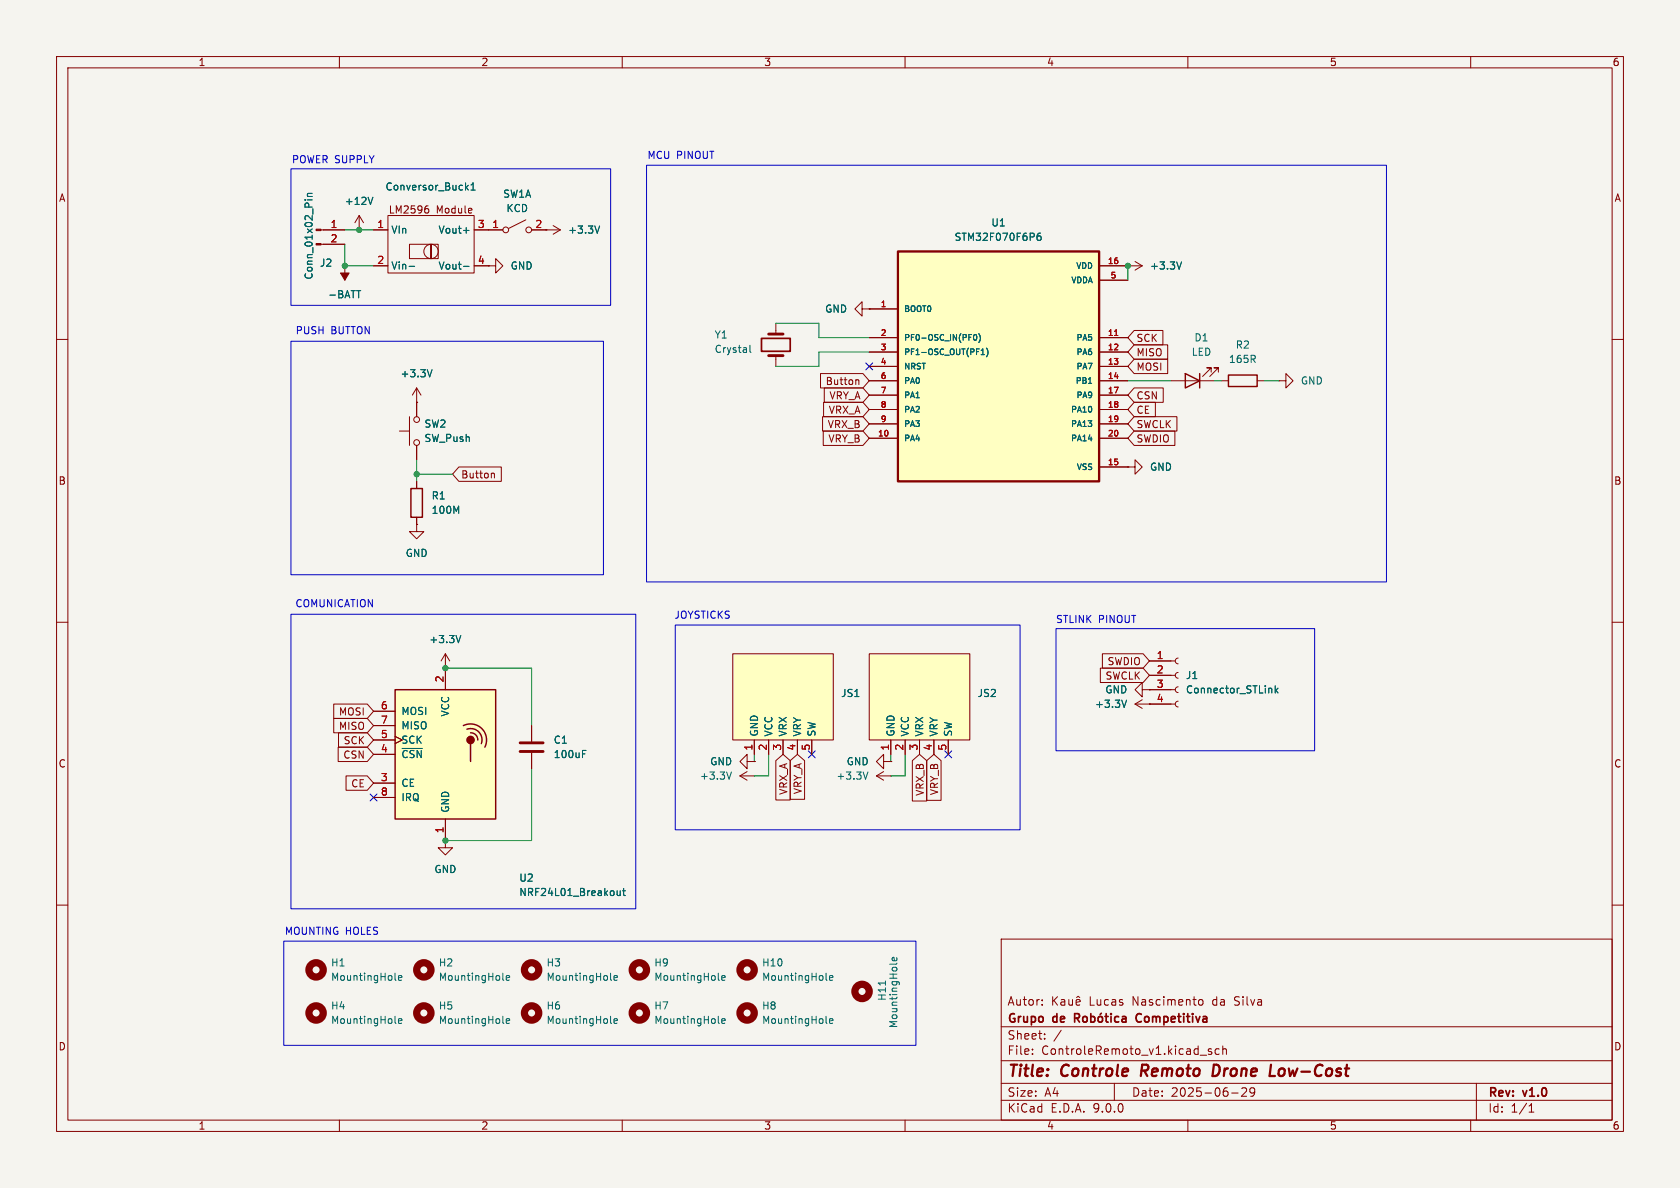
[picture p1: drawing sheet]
<svg xmlns="http://www.w3.org/2000/svg" width="297mm" height="210mm" viewBox="0 0 297 210" stroke-linecap="round" stroke-linejoin="round" font-family="sans-serif">
<path d="M0 0h297v210h-297z" fill="#f5f4ef" stroke="#f5f4ef" stroke-width=".18"/>
<g fill="none" stroke="#840000" stroke-width=".18">
<path d="M10 10h277v190h-277zM12 12h273v186h-273zM60 10v2M110 10v2M160 10v2M210 10v2M260 10v2M63.5 38.1l-.8 1.3M63.5 38.1l.8 1.3M63.5 38.1v2.5M68.6 38.1h15.2v10.2h-15.2zM75.7 36.4l-.4 .1a.86 .86 0 0 0 0 1.2l.4-.2 .1-.4-.2-.2h-.4l-.1 .2"/>
<path d="M82.9 37.6h.5M82.9 36.9l.3-.1 .2 .3-.6 .1M93 38.9l-3.1 1.5M97.8 39.9l1.3 .7M56.7 40.6h4.3M56.7 43.2h4.3M61 47h.1M61 47v2.5M63.5 40.6h.1M66 40.6h2.6M66 47h2.6M72.4 43.2h5.1v2.5h-5.1z"/>
<path d="M76.2 43.2v2.5zM83.8 40.6h5.1M83.8 47h2.6M86.4 47h1.2v-1.3l1.3 1.3-1.3 1.3v-1.3M86.4 47h.1M94 40.6h5.1M96.5 40.6h.1M99.1 40.6l-1.3 .8M137.2 57.2v1.9M10 60h2M70.6 76.2h1.8M72.4 73.7v5"/>
<path d="M73.7 71.1h.1M73.7 68.6l-.8 1.3M73.7 68.6l.7 1.3M73.7 68.6v5.1M73.7 78.7v2.6M137.2 62.9v1.9M285 60h2M10 110h2M285 110h2M156.2 134.6v-1.2l-1.3 1.2 1.3 1.3v-1.3h1.3M157.5 134.6h.1M200.7 124.5l1.2 .7"/>
<path d="M200.7 124.5h2.5M201.9 123.7l-1.2 .8M203.2 124.5h.1M10 160h2M177 166h108v32h-108zM184.2 177.6v.1M184.2 176.8v.1M186.1 176.2v1.5M186.3 176.8l.7 .9M187 176.2l-.9 .9M187.6 176.8h.6v.9M188.2 177.1h-.5a.29 .29 0 0 0-.2 .3 .29 .29 0 0 0 .2 .3l.5-.1"/>
<path d="M189 176.7v.9l.4 .1 .2-.1M189.6 176.7v1M190.2 177.2l.8-.1-.1-.3-.4-.1-.3 .2 .1 .7h.6M190.3 176.3l.3-.2 .3 .2M212 176.8l.4-.1 .3 .3v.4l-.2 .2-.3 .1-.2-.1M285 160h2M60 198v2M110 198v2M160 198v2M177 194.5h108M177 191.5h108M177 187.5h108"/>
<path d="M177 181.5h108M182.5 186.3v.1M182.5 185.5v.1M184.7 183.6v.1M184.7 182.8v.1M187.6 182.1l-1.3 2M197 191.5v3M210 198v2M212.2 186.5h1.1M214.2 185.5l-.4-.1-.2 .2 .1 .2 .5 .2v.3h-.6M215.5 185.5l-.4-.1-.3 .3v.4l.2 .2h.5M216.2 185.5l.2-.1 .3 .1 .1 .9"/>
<path d="M216.2 184.9v1.5M217.7 193.2h1.2M219.5 192.4l.6-.1 .2 .1 .1 .3-.9 1.1h.9M221.8 192.9l-.3 .3h-.3l-.2-.3 .1-.5 .4-.1 .2 .1a.99 .99 0 0 1-.3 1.4h-.3M260 198v2M261 191.5v6.5M270.3 196.6h.9M270.3 195.5l.4-.4v1.5"/>
<circle cx="76.2" cy="44.4" r="1.27"/>
<circle cx="89.4" cy="40.6" r=".51"/>
<circle cx="93.5" cy="40.6" r=".51"/>
<circle cx="73.7" cy="74.2" r=".51"/>
<circle cx="73.7" cy="78.2" r=".51"/>
</g>
<path d="M201.9 188.2l-.2 2M215.3 188.3l-.7-.1-.3 2h.5l.5-.3M224.4 190.2h1M226.2 189.1l-.2 .7 .2 .3" fill="none" stroke="#840000" stroke-width=".4"/>
<g fill="none" stroke="#840000" stroke-width=".3">
<path d="M134.6 59.8h5.1v2.3h-5.1zM190 180l.7-.1 .1-.2v-.4l-.2-.1h-.6v1.5M190.3 180l.5 .7M191.6 179.8l.3-.1 .3 .3v.4l-.3 .3-.3-.1-.2-.2v-.4zM192.8 179.8l.5-.1 .3 .3v.4l-.2 .2h-.6M192.8 179.2v1.5M194.2 179.8l.2-.1 .4 .1 .1 .6-.1 .2-.4 .1-.2-.2zM194.7 179.1l-.2 .2M195.3 179.7h.6M195.6 179.2v1.3l.3 .2M196.4 179.2v.1M196.4 179.7v1"/>
<path d="M197.8 179.8l-.5-.1-.2 .3v.4l.1 .2h.6M198.4 179.8h.6l.1 .9M201.7 179.3a.74 .74 0 0 0-.9 .5 .74 .74 0 0 0 .5 .9l.4-.1M199.1 180l-.5 .1a.29 .29 0 0 0-.3 .3 .29 .29 0 0 0 .3 .3l.5-.1"/>
</g>
<g fill="none" stroke="#006464" stroke-width=".18">
<path d="M53.9 35.3h.1M54.3 35.3h.9M54.3 34.7h.9M55.2 34.2h-.8l-.1 .3 .2 .2M65.9 34.9l-.4 1.2M82.4 33.1l.4 .5M82.8 32.8l-.5 .4M83.3 33.6h.7M83.3 32.7l.3-.4v1.3M106 39.9l-.4 1.3M63 51.4h.8M72.3 47.1h1"/>
<path d="M81.9 47.1h1M81.9 40.7h1M76.4 65.3l-.4 1.3M132.6 61v1.1l.2 .2M199.2 123.8l-.5 1.2M127 180.7l.2 .2M127.6 180.5l.6-.1-.1-.3h-.3l-.2 .2 .1 .6h.4"/>
</g>
<g fill="#840000" stroke="#840000" stroke-width=".18">
<path d="M60.2 48.3h1.5l-.7 1.2z"/>
<path d="M55.9 40.5h.8v.3h-.8z"/>
<path d="M55.9 43.1h.8v.2h-.8z"/>
</g>
<circle cx="113" cy="179.1" r="1.27" fill="none" stroke="#840000" stroke-width="1.3"/>
<path d="M135.9 59.1h2.5M135.9 62.9h2.5" fill="none" stroke="#840000" stroke-width=".51"/>
<path d="M69.8 121.9h17.8v22.9h-17.8z" fill="#ffffc2"/>
<path d="M209.5 66l2.6 1.3-2.6 1.3zM212.1 66v2.6M217.2 66.3h5v2h-5zM72.6 86.4h2.1v5h-2.1zM69.8 121.9h17.8v22.9h-17.8zM81.9 128.3a2.84 2.84 0 0 1 3.3 .5 2.84 2.84 0 0 1 .5 3.3M82.5 128.9a1.99 1.99 0 0 1 2.1 .5 1.99 1.99 0 0 1 .5 2M83.2 129.5a1.23 1.23 0 0 1 1.3 1.3M83.2 131.4v3.2" fill="none" stroke="#840000" stroke-width=".25"/>
<circle cx="83.2" cy="130.8" r=".63" fill="#840000" stroke="#840000" stroke-width=".25"/>
<g fill="none" stroke="#840000" stroke-width=".18">
<path d="M152.4 54.6v-1.3l-1.3 1.3 1.3 1.3v-1.3h1.3M153.7 54.6h.1M199.4 47h.1M199.4 47h2.5M200.7 46.2l1.2 .8M201.9 47l-1.2 .8M207 67.3h7.6M214.1 65.8v-.8h-.7h.7l-1.5 1.5M215.4 65.8v-.8h-.8h.8l-1.5 1.5M215.9 67.3h1.3M222.2 67.3h1.3M226.1 67.3h1.2v-1.3l1.3 1.3-1.3 1.3v-1.3"/>
<path d="M226.1 67.3h.1M73.7 92.7v1.3h1.2l-1.2 1.3-1.3-1.3h1.3M73.7 92.7h.1M73.7 85.1v1.3M73.7 91.4v1.3M199.4 82.6h1.3v-1.3l1.2 1.3-1.2 1.2v-1.2M199.4 82.6h.1M78.7 118.1v3.8M203.2 116.8h4.6M203.2 119.4h4.6M208.3 116.3l-.4 .2-.1 .3 .1 .4 .4 .1M208.3 118.9l-.4 .1-.1 .4 .1 .3 .4 .2"/>
<path d="M66 125.7h3.8M66 128.3h3.8M66 130.8h3.8M66 133.4h3.8M66 138.4h3.8M69.8 130.2l1.3 .6-1.3 .6M94 128.3v2.8M94 133.1v2.8M203.2 121.9h4.6M203.2 124.5h4.6M208.3 121.4l-.4 .2-.1 .3 .1 .4 .4 .1M208.3 124l-.4 .1-.1 .4 .1 .3 .4 .2"/>
<path d="M66 141h3.8M78.7 144.8v3.8"/>
</g>
<g fill="none" stroke="#006464" stroke-width=".18">
<path d="M208.9 46.3l-.4 1.3M71.1 132.3h3.5M103 133.3h.4M103 132.7h.6M224.8 121.7v.8M225.4 121.2v1.3M225.6 122l.3 .5M225.9 121.7l-.5 .4M109.1 157.5l.1 .8h.3l.1-.1M109.6 157.5v.8M110.1 157.5h.5M110.3 157v1.1l.3 .2"/>
<path d="M69.8 173.1l.2 .2M70.4 172.9l.6-.1v-.3h-.4l-.2 .1 .1 .6h.5M88.9 173.1l.2 .2M89.5 172.9l.6-.1-.1-.3h-.3l-.2 .1 .1 .6h.4M107.9 173.1l.2 .2M108.5 172.9l.6-.1v-.3h-.4l-.2 .1 .1 .6h.5M127 173.1l.2 .2M127.6 172.9l.6-.1-.1-.3h-.3l-.2 .1 .1 .6h.4M69.8 180.7l.2 .2M70.4 180.5l.6-.1v-.3h-.4l-.2 .2 .1 .6h.5M88.9 180.7l.2 .2M89.5 180.5l.6-.1-.1-.3h-.3l-.2 .2 .1 .6h.4"/>
<path d="M107.9 180.7l.2 .2M108.5 180.5l.6-.1v-.3h-.4l-.2 .2 .1 .6h.5M146 180.7l.2 .2M146.6 180.5l.6-.1v-.3h-.4l-.2 .2 .1 .6h.5"/>
</g>
<g fill="none" stroke="#840000" stroke-width="1.3">
<circle cx="55.9" cy="179.1" r="1.27"/>
<circle cx="55.9" cy="171.4" r="1.27"/>
<circle cx="74.9" cy="179.1" r="1.27"/>
<circle cx="74.9" cy="171.4" r="1.27"/>
<circle cx="94" cy="171.4" r="1.27"/>
<circle cx="94" cy="179.1" r="1.27"/>
<circle cx="113" cy="171.4" r="1.27"/>
<circle cx="132.1" cy="179.1" r="1.27"/>
</g>
<path d="M91.9 131.3h4.1M91.9 132.8h4.1" fill="none" stroke="#840000" stroke-width=".51"/>
<path d="M158.7 44.5h35.6v40.6h-35.6z" fill="#ffffc2"/>
<path d="M158.7 44.5h35.6v40.6h-35.6z" fill="none" stroke="#840000" stroke-width=".41"/>
<g fill="none" stroke="#840000" stroke-width=".18">
<path d="M153.7 54.6h5M153.7 59.7h5M194.3 59.7h5.1M194.3 47h5.1M194.3 49.5h5.1M153.7 62.2h5M153.7 64.8h5M153.7 67.3h5M153.7 69.9h5M153.7 72.4h5M153.7 74.9h5M153.7 77.5h5"/>
<path d="M194.3 62.2h5.1M194.3 64.8h5.1M194.3 67.3h5.1M194.3 69.9h5.1M194.3 72.4h5.1M194.3 74.9h5.1M194.3 77.5h5.1M194.3 82.6h5.1M78.7 118.1h.1M78.7 115.6l-.7 1.2M78.7 115.6l.8 1.2M78.7 115.6v2.5"/>
<path d="M130.8 137.2l1.3 .7M130.8 137.2h2.5M132.1 134.6v-1.2l-1.3 1.2 1.3 1.3v-1.3h1.2M132.1 136.4l-1.3 .8M133.3 134.6h.1M133.3 137.2h.1"/>
</g>
<path d="M172.2 59.2l.1-.1a.54 .54 0 0 1 .4 .5 .54 .54 0 0 1-.4 .6l-.2-.4zM173 59a1.17 1.17 0 0 1 0 1.5M183.9 41.2l-.3 .1a.86 .86 0 0 0 0 1.2l.4-.1 .1-.5-.3-.2-.3 .1-.2 .1M173.5 62.7h.5M173.6 61.9l.2-.2v1M174.4 61.5a1.17 1.17 0 0 1 0 1.6M192.4 67.8h.6M81.5 112.3l-.5 1.3M129.3 136.5l-.4 1.2M146 173.1l.2 .2M146.6 172.9l.6-.1v-.3h-.4l-.2 .1 .1 .6h.5" fill="none" stroke="#006464" stroke-width=".18"/>
<path d="M197 59.3h.6" fill="none" stroke="#a90000" stroke-width=".18"/>
<circle cx="132.1" cy="171.4" r="1.27" fill="none" stroke="#840000" stroke-width="1.3"/>
<path d="M129.5 115.6h17.8v15.2h-17.8z" fill="#ffffc2"/>
<g fill="none" stroke="#840000" stroke-width=".18">
<path d="M129.5 115.6h17.8v15.2h-17.8zM133.3 130.8v2.6M135.9 130.8v2.6M138.4 130.8v2.6M141 130.8v2.6M143.5 130.8v2.6M154.9 137.2l1.3 .7M154.9 137.2h2.6M156.2 136.4l-1.3 .8M157.5 137.2h.1M201.9 121.9v-1.2l-1.2 1.2 1.2 1.3v-1.3h1.3M203.2 121.9h.1"/>
<path d="M78.7 148.6v1.3h1.3l-1.3 1.2-1.2-1.2h1.2M78.7 148.6h.1"/>
</g>
<path d="M153.4 136.5l-.4 1.2M156.5 173.4v.7M158.5 169.3l.1 .4-.2 .1h-.6v-.5l.2-.1 .1 .6M158.6 170.3l-.2 .1" fill="none" stroke="#006464" stroke-width=".18"/>
<circle cx="152.4" cy="175.3" r="1.27" fill="none" stroke="#840000" stroke-width="1.3"/>
<path d="M153.7 115.6h17.7v15.2h-17.7z" fill="#ffffc2"/>
<g fill="none" stroke="#840000" stroke-width=".18">
<path d="M57.1 40.6h3.9M57.1 43.2h3.9M61 47h.1M63.5 40.6h.1M66 40.6h2.6M66 47h2.6M83.8 40.6h5.1M83.8 47h2.6M86.4 47h.1M94 40.6h2.5M96.5 40.6h.1M153.7 54.6h.1"/>
<path d="M153.7 54.6h5M153.7 59.7h5M194.3 47h5.1M194.3 59.7h5.1M194.3 49.5h5.1M199.4 47h.1M200.5 58.4h5.1v2.6h-5.1l-1.1-1.3zM73.7 71.1h.1M73.7 71.1v2.6M73.7 78.7v2.6M145.1 66h7.5l1.1 1.3-1.1 1.3h-7.5zM145.4 73.7h7.2l1.1 1.2-1.1 1.3h-7.2z"/>
<path d="M145.5 76.2h7.1l1.1 1.3-1.1 1.2h-7.1zM145.6 71.1h7l1.1 1.3-1.1 1.3h-7zM145.7 68.6h6.9l1.1 1.3-1.1 1.2h-6.9zM151.5 67.1l.3 .2v.7M153.7 62.2h5M153.7 64.8h5M153.7 67.3h5M153.7 69.9h5M153.7 72.4h5M153.7 74.9h5M153.7 77.5h5M194.3 62.2h5.1"/>
<path d="M194.3 64.8h5.1M194.3 67.3h5.1M194.3 69.9h5.1M194.3 72.4h5.1M194.3 74.9h5.1M194.3 77.5h5.1M200.5 63.5h5.9v2.5h-5.9l-1.1-1.2zM200.5 71.1h3.8v2.6h-3.8l-1.1-1.3zM200.5 61h5.9v2.5h-5.9l-1.1-1.3zM200.5 73.7h7.6v2.5h-7.6l-1.1-1.3zM200.5 76.2h7.2v2.5h-7.2l-1.1-1.2zM200.5 68.6h5.1v2.5h-5.1l-1.1-1.2z"/>
<path d="M73.7 92.7h.1M73.7 85.1v1.3M73.7 91.4v1.3M81.1 82.5h7.5v2.6h-7.5l-1.1-1.3zM87 83.6l.4 .2v.7M194.3 82.6h5.1M199.4 82.6h.1M78.7 118.1h.1M78.7 118.1v3.8M153.7 115.6h17.7v15.2h-17.7zM194.5 118.1h7.6l1.1 1.3-1.1 1.3h-7.6zM194.9 115.6h7.2l1.1 1.2-1.1 1.3h-7.2z"/>
<path d="M203.2 116.8h3.8M203.2 119.4h3.8M59 127h5.9l1.1 1.3-1.1 1.2h-5.9zM59 124.5h5.9l1.1 1.2-1.1 1.3h-5.9zM59.8 132.1h5.1l1.1 1.3-1.1 1.2h-5.1zM59.8 129.5h5.1l1.1 1.3-1.1 1.3h-5.1zM61.2 137.2h3.7l1.1 1.2-1.1 1.3h-3.7zM66 125.7h3.8M66 128.3h3.8M66 130.8h3.8M66 133.4h3.8M66 138.4h3.8"/>
<path d="M69.8 130.2l1.3 .6-1.3 .6M94 128.3v2.8M94 133.1v2.8M133.3 134.6h.1M133.3 130.8v2.6M135.9 130.8v2.6M137.2 134.5l1.2-1.1 1.3 1.1v6.9h-2.5zM138.4 130.8v2.6M139.7 134.5l1.3-1.1 1.2 1.1v6.8h-2.5zM141 130.8v2.6M143.5 130.8v2.6M157.5 134.6h.1"/>
<path d="M157.5 130.8v2.6M160 130.8v2.6M161.3 134.5l1.3-1.1 1.2 1.1v7.1h-2.5zM162.6 130.8v2.6M163.8 134.5l1.3-1.1 1.3 1.1v7h-2.6zM165.1 130.8v2.6M167.6 130.8v2.6M203.2 121.9h.1M203.2 124.5h.1M203.2 121.9h3.8M203.2 124.5h3.8M66 141h3.8"/>
<path d="M78.7 148.6h.1M78.7 144.8v3.8"/>
</g>
<g fill="none" stroke="#009600" stroke-width=".18">
<path d="M61 43.2v3.8h5M61 40.6h5M137.2 57.2h7.6v2.5h8.9M199.4 47v2.5M153.7 62.2h-8.9v2.6h-7.6M199.4 67.3h7.6M214.6 67.3h1.3M223.5 67.3h2.6M73.7 81.3v3.8M73.7 83.8h6.3M78.7 118.1h15.3v10.2M94 135.9v12.7h-15.3"/>
<path d="M133.3 133.4v1.2M135.9 133.4v3.8h-2.6M157.5 133.4v1.2M160 133.4v3.8h-2.5"/>
</g>
<path d="M153.1 64.2l1.2 1.2M154.3 64.2l-1.2 1.2M142.9 132.7l1.2 1.3M144.1 132.7l-1.2 1.3M167 132.7l1.2 1.3M168.2 132.7l-1.2 1.3M65.4 140.4l1.2 1.2M66.6 140.4l-1.2 1.2" fill="none" stroke="#000084" stroke-width=".18"/>
<path d="M51.4 29.8h56.5v24.2h-56.5zM114.3 29.2h130.8v73.7h-130.8zM51.4 60.3h55.3v41.3h-55.3zM51.4 108.6h61v52.1h-61zM119.4 110.5h60.9v36.2h-60.9zM186.7 111.1h45.7v21.6h-45.7zM50.2 166.4h111.7v18.4h-111.7z" fill="none" stroke="#0000c2" stroke-width=".18"/>
<g fill="none" stroke="#006464" stroke-width=".18">
<path d="M53.9 35.3h.1M54.3 35.3h.9M54.3 34.7h.9M55.2 34.2h-.8l-.1 .3 .2 .2M65.9 34.9l-.4 1.2M82.4 33.1l.4 .5M82.8 32.8l-.5 .4M83.3 33.6h.7M83.3 32.7l.3-.4v1.3M106 39.9l-.4 1.3M63 51.4h.8M72.3 47.1h1"/>
<path d="M81.9 47.1h1M81.9 40.7h1M172.2 59.2l.1-.1a.54 .54 0 0 1 .4 .5 .54 .54 0 0 1-.4 .6l-.2-.4zM173 59a1.17 1.17 0 0 1 0 1.5M183.9 41.2l-.3 .1a.86 .86 0 0 0 0 1.2l.4-.1 .1-.5-.3-.2-.3 .1-.2 .1M208.9 46.3l-.4 1.3M76.4 65.3l-.4 1.3M173.5 62.7h.5M173.6 61.9l.2-.2v1M174.4 61.5a1.17 1.17 0 0 1 0 1.6M192.4 67.8h.6M81.5 112.3l-.5 1.3"/>
<path d="M71.1 132.3h3.5M103 133.3h.4M103 132.7h.6M199.2 123.8l-.5 1.2M224.8 121.7v.8M225.4 121.2v1.3M225.6 122l.3 .5M225.9 121.7l-.5 .4M109.1 157.5l.1 .8h.3l.1-.1M109.6 157.5v.8M110.1 157.5h.5M110.3 157v1.1l.3 .2"/>
</g>
<path d="M197 59.3h.6" fill="none" stroke="#a90000" stroke-width=".18"/>
<g fill="#009600" stroke="#009600" stroke-width=".18">
<circle cx="73.7" cy="83.8" r=".46"/>
<circle cx="61" cy="47" r=".46"/>
<circle cx="63.5" cy="40.6" r=".46"/>
<circle cx="78.7" cy="118.1" r=".46"/>
<circle cx="78.7" cy="148.6" r=".46"/>
<circle cx="199.4" cy="47" r=".46"/>
</g>
<g font-size="2.8" fill="#840000">
<text x="178" y="190.9">Title:</text>
<text x="187.7" y="190.9">Controle</text>
<text x="202.6" y="190.9">Remoto</text>
<text x="216" y="190.9">Drone</text>
<text x="226.9" y="190.9">Low-Cost</text>
</g>
<g font-size="2.1" fill="#840000">
<text x="178" y="178">Autor:</text>
<text x="192.6" y="178">Lucas</text>
<text x="200.3" y="178">Nascimento</text>
<text x="214.6" y="178">da</text>
<text x="218.6" y="178">Silva</text>
<text x="178" y="184">Sheet:</text>
<text x="178" y="181.2">Grupo</text>
<text x="186.2" y="181.2">de</text>
<text x="202.2" y="181.2">Competitiva</text>
<text x="178" y="186.7">File:</text>
<text x="184.1" y="186.7">ControleRemoto_v1.kicad_sch</text>
<text x="178" y="196.9">KiCad</text>
<text x="178" y="194.1">Size:</text>
<text x="184.7" y="194.1">A4</text>
<text x="185.7" y="196.9">E.D.A.</text>
<text x="193.3" y="196.9">9.0.0</text>
<text x="200" y="194.1">Date:</text>
<text x="207" y="194.1">2025-06-29</text>
<text x="263" y="194.3">Rev:</text>
<text x="263" y="196.9">Id:</text>
<text x="267.1" y="196.9">1/1</text>
<text x="269.4" y="194.3">v1.0</text>
</g>
<g font-size="1.8" fill="#840000">
<text x="35" y="11.9">1</text>
<text x="85" y="11.9">2</text>
<text x="135" y="11.9">3</text>
<text x="185" y="11.9">4</text>
<text x="235" y="11.9">5</text>
<text x="285" y="11.9">6</text>
<text x="10.3" y="35.9">A</text>
<text x="285.3" y="35.9">A</text>
<text x="68.1" y="37.9">LM2596</text>
<text x="76.6" y="37.9">Module</text>
<text x="200.8" y="65.7">MOSI</text>
<text x="200.8" y="60.6">SCK</text>
<text x="200.8" y="63.2">MISO</text>
<text x="145.9" y="68.3">Button</text>
<text x="146.5" y="70.8">VRY_A</text>
<text x="200.8" y="70.8">CSN</text>
<text x="146.2" y="75.9">VRX_B</text>
<text x="146.4" y="73.3">VRX_A</text>
<text x="200.8" y="73.3">CE</text>
<text x="200.8" y="75.9">SWCLK</text>
<text x="146.4" y="78.4">VRY_B</text>
<text x="200.8" y="78.4">SWDIO</text>
<text x="10.3" y="85.9">B</text>
<text x="81.4" y="84.8">Button</text>
<text x="285.3" y="85.9">B</text>
<text x="195.7" y="117.8">SWDIO</text>
<text x="195.3" y="120.3">SWCLK</text>
<text x="59.8" y="129.2">MISO</text>
<text x="59.8" y="126.7">MOSI</text>
<text x="60.7" y="131.8">SCK</text>
<text x="10.3" y="135.9">C</text>
<text x="60.6" y="134.3">CSN</text>
<text x="285.3" y="135.9">C</text>
<text x="62" y="139.4">CE</text>
<text x="139.4" y="140.6" transform="rotate(-90 139.4 140.6)">VRX_A</text>
<text x="141.9" y="140.5" transform="rotate(-90 141.9 140.5)">VRY_A</text>
<text x="163.5" y="140.8" transform="rotate(-90 163.5 140.8)">VRX_B</text>
<text x="166.1" y="140.7" transform="rotate(-90 166.1 140.7)">VRY_B</text>
<text x="10.3" y="185.9">D</text>
<text x="285.3" y="185.9">D</text>
<text x="35" y="199.9">1</text>
<text x="85" y="199.9">2</text>
<text x="135" y="199.9">3</text>
<text x="185" y="199.9">4</text>
<text x="235" y="199.9">5</text>
<text x="285" y="199.9">6</text>
</g>
<g font-size="1.8" fill="#0000c2">
<text x="51.5" y="29.1">POWER SUPPLY</text>
<text x="114.4" y="28.3">MCU PINOUT</text>
<text x="52.2" y="59.3">PUSH</text>
<text x="58.5" y="59.3">BUTTON</text>
<text x="52.1" y="107.5">COMUNICATION</text>
<text x="119.1" y="109.6">JOYSTICKS</text>
<text x="186.6" y="110.3">STLINK</text>
<text x="194.2" y="110.3">PINOUT</text>
<text x="50.3" y="165.5">MOUNTING HOLES</text>
</g>
<g font-size="1.8" fill="#006464">
<text x="68.1" y="33.9">Conversor_Buck1</text>
<text x="88.9" y="35.2">SW1A</text>
<text x="60.9" y="36.4">+12V</text>
<text x="69.1" y="41.5">VIn</text>
<text x="77.4" y="41.5">Vout+</text>
<text x="89.4" y="37.7">KCD</text>
<text x="100.3" y="41.5">+3.3V</text>
<text x="175.2" y="40.2">U1</text>
<text x="56.5" y="47.3">J2</text>
<text x="69.1" y="47.9">Vin-</text>
<text x="77.4" y="47.9">Vout-</text>
<text x="90.2" y="47.9">GND</text>
<text x="168.7" y="42.8">STM32F070F6P6</text>
<text x="203.2" y="47.9">+3.3V</text>
<text x="55.5" y="49.5" transform="rotate(-90 55.5 49.5)">Conn_01x02_Pin</text>
<text x="57.9" y="52.9">-BATT</text>
<text x="145.8" y="55.5">GND</text>
<text x="126.2" y="60">Y1</text>
<text x="126.2" y="62.6">Crystal</text>
<text x="210.6" y="63.1">LED</text>
<text x="211.1" y="60.6">D1</text>
<text x="217.2" y="64.4">165R</text>
<text x="218.4" y="61.8">R2</text>
<text x="70.7" y="66.9">+3.3V</text>
<text x="229.9" y="68.2">GND</text>
<text x="74.9" y="75.8">SW2</text>
<text x="74.9" y="78.3">SW_Push</text>
<text x="203.2" y="83.4">GND</text>
<text x="76.2" y="88.5">R1</text>
<text x="76.2" y="91">100M</text>
<text x="71.6" y="98.7">GND</text>
<text x="75.8" y="113.9">+3.3V</text>
<text x="148.6" y="123.4">JS1</text>
<text x="172.7" y="123.4">JS2</text>
<text x="193.5" y="125.3">+3.3V</text>
<text x="195.3" y="122.8">GND</text>
<text x="209.6" y="120.2">J1</text>
<text x="209.6" y="122.8">Connector_STLink</text>
<text x="70.9" y="126.6">MOSI</text>
<text x="70.9" y="129.1">MISO</text>
<text x="70.9" y="131.7">SCK</text>
<text x="79.6" y="126.8" transform="rotate(-90 79.6 126.8)">VCC</text>
<text x="97.8" y="131.7">C1</text>
<text x="134.2" y="130.3" transform="rotate(-90 134.2 130.3)">GND</text>
<text x="136.8" y="130.3" transform="rotate(-90 136.8 130.3)">VCC</text>
<text x="139.3" y="130.3" transform="rotate(-90 139.3 130.3)">VRX</text>
<text x="141.8" y="130.3" transform="rotate(-90 141.8 130.3)">VRY</text>
<text x="144.4" y="130.3" transform="rotate(-90 144.4 130.3)">SW</text>
<text x="158.3" y="130.3" transform="rotate(-90 158.3 130.3)">GND</text>
<text x="160.9" y="130.3" transform="rotate(-90 160.9 130.3)">VCC</text>
<text x="163.4" y="130.3" transform="rotate(-90 163.4 130.3)">VRX</text>
<text x="166" y="130.3" transform="rotate(-90 166 130.3)">VRY</text>
<text x="168.5" y="130.3" transform="rotate(-90 168.5 130.3)">SW</text>
<text x="70.9" y="134.2">~{CSN}</text>
<text x="97.8" y="134.2">100uF</text>
<text x="125.5" y="135.5">GND</text>
<text x="149.6" y="135.5">GND</text>
<text x="70.9" y="139.3">CE</text>
<text x="70.9" y="141.8">IRQ</text>
<text x="79.6" y="143.8" transform="rotate(-90 79.6 143.8)">GND</text>
<text x="123.6" y="138">+3.3V</text>
<text x="147.8" y="138">+3.3V</text>
<text x="76.7" y="154.5">GND</text>
<text x="91.7" y="156.1">U2</text>
<text x="91.7" y="158.6">NRF24L01_Breakout</text>
<text x="58.4" y="171">H1</text>
<text x="58.4" y="173.6">MountingHole</text>
<text x="77.5" y="171">H2</text>
<text x="77.5" y="173.6">MountingHole</text>
<text x="96.5" y="171">H3</text>
<text x="96.5" y="173.6">MountingHole</text>
<text x="115.6" y="171">H9</text>
<text x="115.6" y="173.6">MountingHole</text>
<text x="134.6" y="171">H10</text>
<text x="134.6" y="173.6">MountingHole</text>
<text x="58.4" y="178.7">H4</text>
<text x="77.5" y="178.7">H5</text>
<text x="96.5" y="178.7">H6</text>
<text x="115.6" y="178.7">H7</text>
<text x="134.6" y="178.7">H8</text>
<text x="156.8" y="177" transform="rotate(-90 156.8 177)">H11</text>
<text x="58.4" y="181.2">MountingHole</text>
<text x="77.5" y="181.2">MountingHole</text>
<text x="96.5" y="181.2">MountingHole</text>
<text x="115.6" y="181.2">MountingHole</text>
<text x="134.6" y="181.2">MountingHole</text>
<text x="158.9" y="181.9" transform="rotate(-90 158.9 181.9)">MountingHole</text>
</g>
<g font-size="1.8" fill="#a90000">
<text x="58.3" y="40.4">1</text>
<text x="66.6" y="40.4">1</text>
<text x="84.4" y="40.4">3</text>
<text x="86.9" y="40.4">1</text>
<text x="94.5" y="40.4">2</text>
<text x="58.3" y="42.9">2</text>
<text x="66.6" y="46.7">2</text>
<text x="84.4" y="46.7">4</text>
<text x="204.4" y="116.6">1</text>
<text x="204.4" y="119.1">2</text>
<text x="67.2" y="125.5">6</text>
<text x="78.5" y="120.7" transform="rotate(-90 78.5 120.7)">2</text>
<text x="204.4" y="121.7">3</text>
<text x="204.4" y="124.2">4</text>
<text x="67.2" y="128">7</text>
<text x="67.2" y="130.6">5</text>
<text x="67.2" y="133.1">4</text>
<text x="133.1" y="132.8" transform="rotate(-90 133.1 132.8)">1</text>
<text x="135.6" y="132.8" transform="rotate(-90 135.6 132.8)">2</text>
<text x="138.2" y="132.8" transform="rotate(-90 138.2 132.8)">3</text>
<text x="140.7" y="132.8" transform="rotate(-90 140.7 132.8)">4</text>
<text x="143.3" y="132.8" transform="rotate(-90 143.3 132.8)">5</text>
<text x="157.2" y="132.8" transform="rotate(-90 157.2 132.8)">1</text>
<text x="159.8" y="132.8" transform="rotate(-90 159.8 132.8)">2</text>
<text x="162.3" y="132.8" transform="rotate(-90 162.3 132.8)">3</text>
<text x="164.8" y="132.8" transform="rotate(-90 164.8 132.8)">4</text>
<text x="167.4" y="132.8" transform="rotate(-90 167.4 132.8)">5</text>
<text x="67.2" y="138.2">3</text>
<text x="67.2" y="140.7">8</text>
<text x="78.5" y="147.4" transform="rotate(-90 78.5 147.4)">1</text>
</g>
<g font-size="1.4" fill="#006464">
<text x="190.1" y="47.7">VDD</text>
<text x="189.3" y="50.3">VDDA</text>
<text x="159.8" y="55.3">BOOT0</text>
<text x="159.8" y="60.4">PF0-OSC_IN(PF0)</text>
<text x="159.8" y="63">PF1-OSC_OUT(PF1)</text>
<text x="159.8" y="65.5">NRST</text>
<text x="190.2" y="60.4">PA5</text>
<text x="190.2" y="63">PA6</text>
<text x="190.2" y="65.5">PA7</text>
<text x="159.8" y="68">PA0</text>
<text x="159.8" y="70.6">PA1</text>
<text x="190" y="68">PB1</text>
<text x="190.2" y="70.6">PA9</text>
<text x="159.8" y="73.1">PA2</text>
<text x="159.8" y="75.7">PA3</text>
<text x="189.2" y="75.7">PA13</text>
<text x="189.2" y="73.1">PA10</text>
<text x="159.8" y="78.2">PA4</text>
<text x="189.2" y="78.2">PA14</text>
<text x="190.2" y="83.3">VSS</text>
</g>
<g font-size="1.4" fill="#a90000">
<text x="195.8" y="46.7">16</text>
<text x="196.2" y="49.3">5</text>
<text x="155.6" y="54.4">1</text>
<text x="155.6" y="59.4">2</text>
<text x="195.8" y="59.4">11</text>
<text x="155.6" y="62">3</text>
<text x="155.6" y="64.5">4</text>
<text x="195.8" y="62">12</text>
<text x="195.8" y="64.5">13</text>
<text x="155.6" y="67.1">6</text>
<text x="155.6" y="69.6">7</text>
<text x="195.8" y="67.1">14</text>
<text x="195.8" y="69.6">17</text>
<text x="155.1" y="77.2">10</text>
<text x="155.6" y="72.1">8</text>
<text x="155.6" y="74.7">9</text>
<text x="195.8" y="74.7">19</text>
<text x="195.8" y="77.2">20</text>
<text x="195.8" y="72.1">18</text>
<text x="195.8" y="82.3">15</text>
</g>
</svg>
